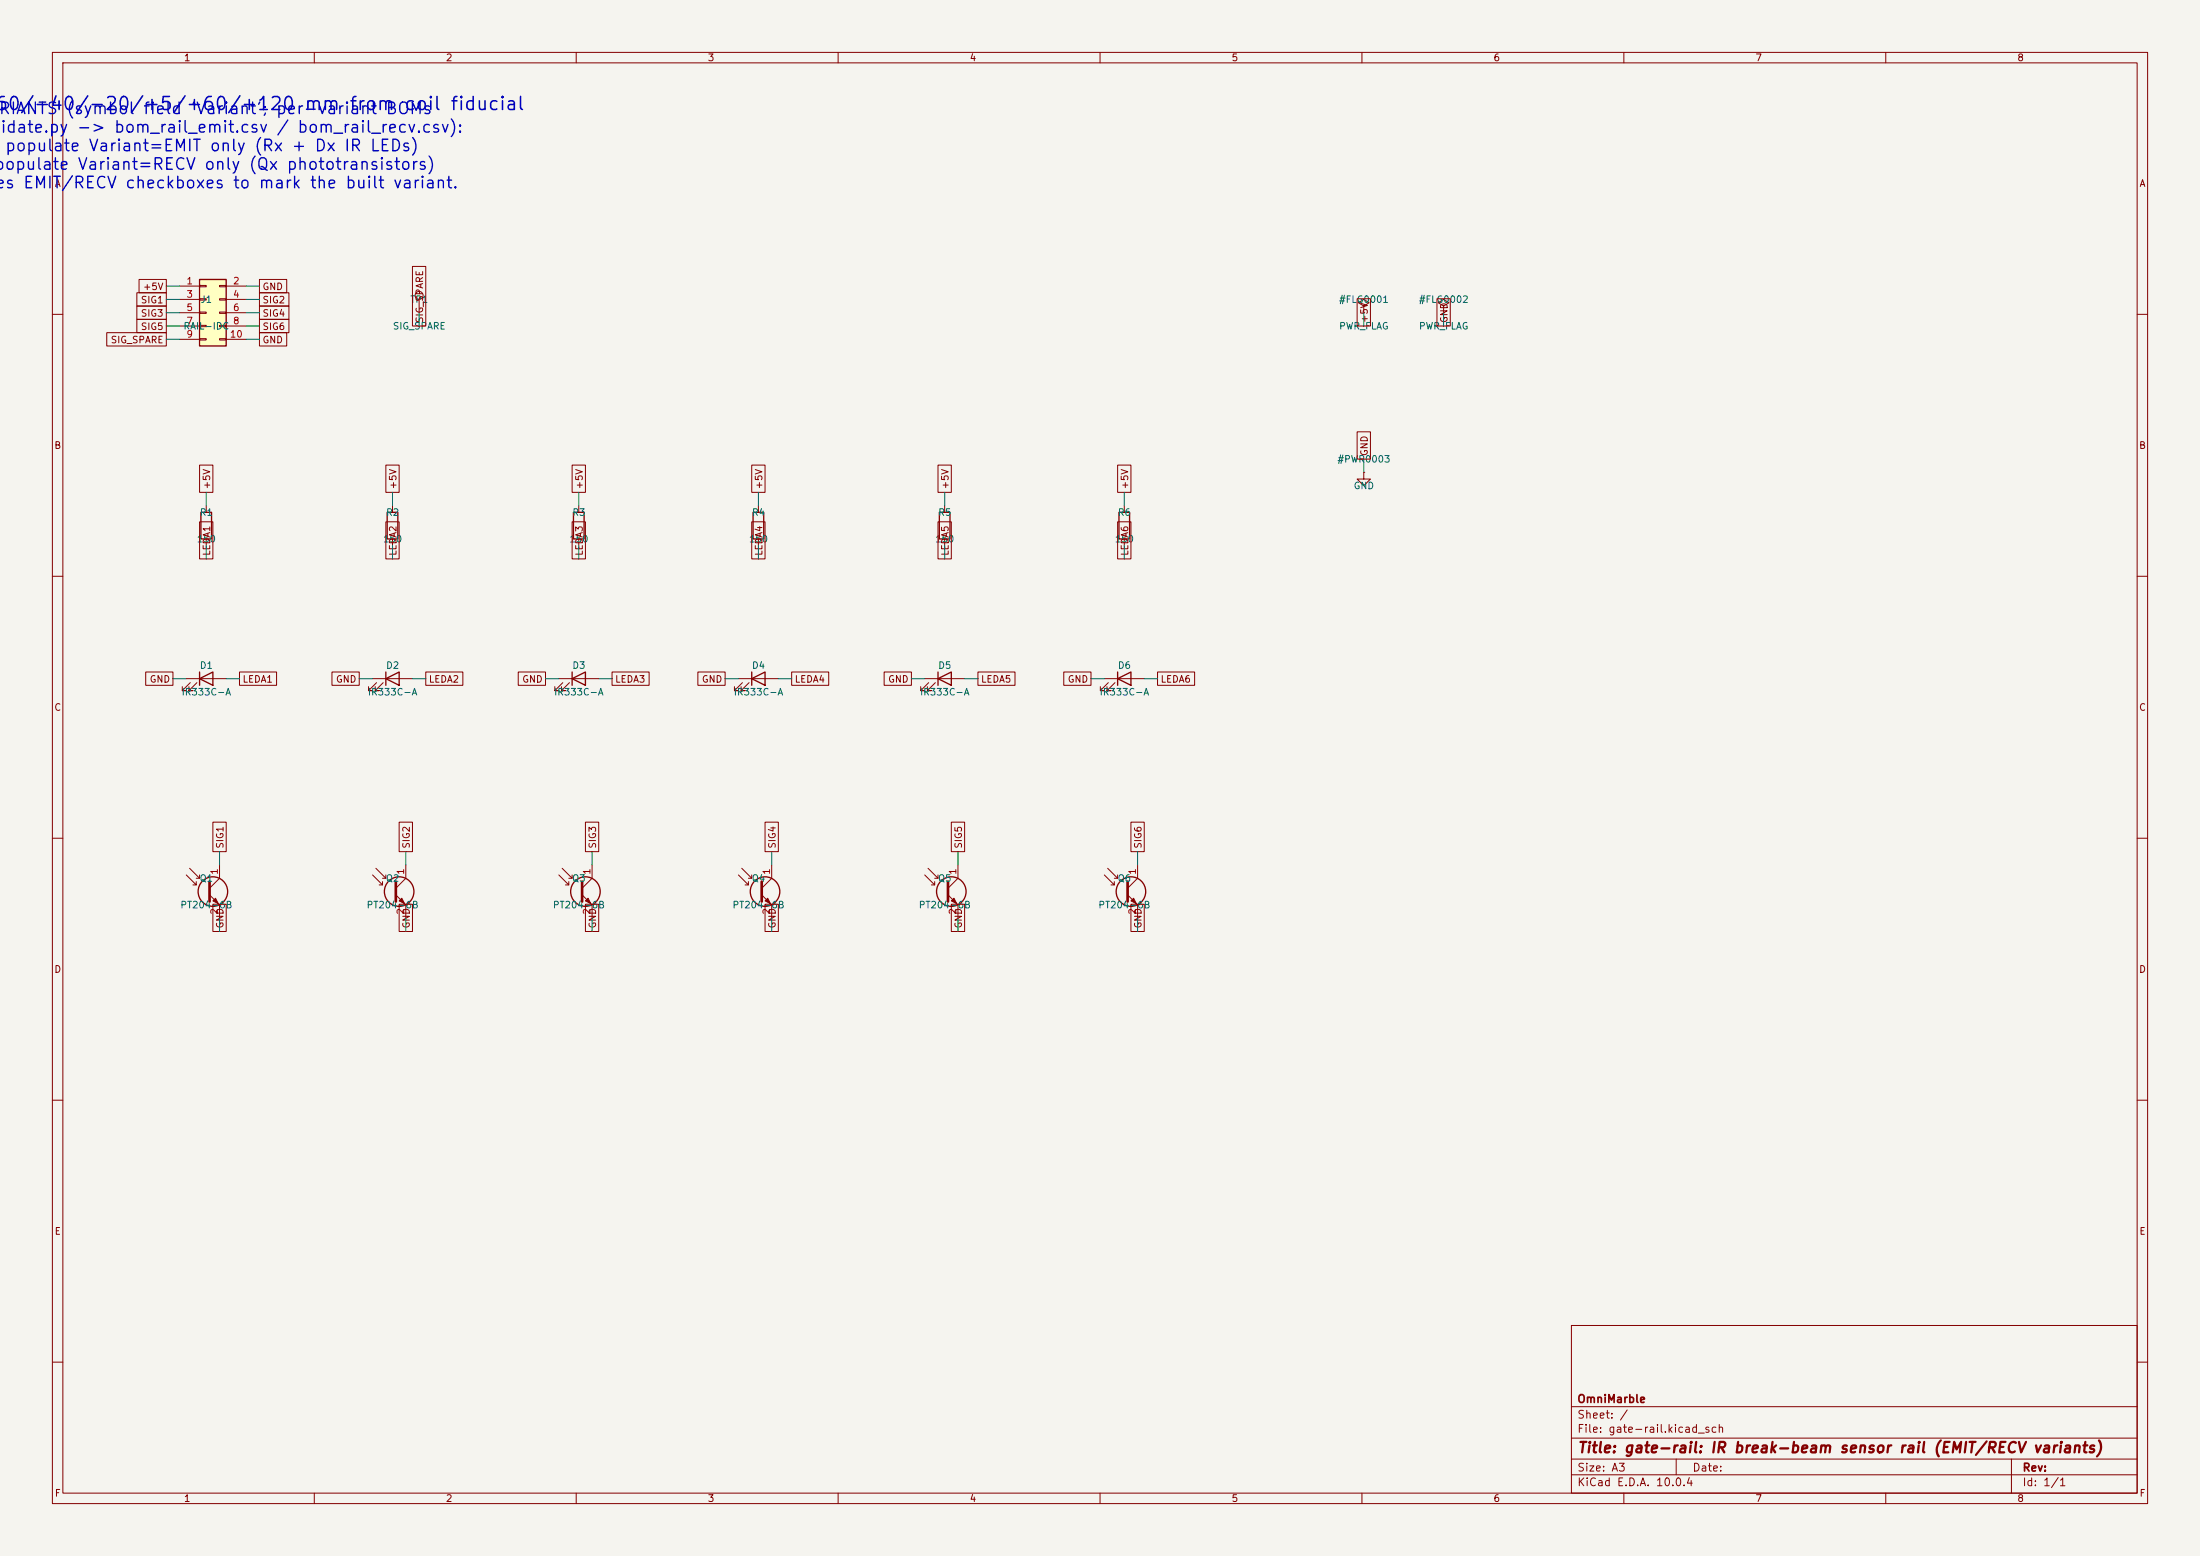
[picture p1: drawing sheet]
<svg xmlns="http://www.w3.org/2000/svg" width="420mm" height="297mm" viewBox="0 0 420 297" stroke-linecap="round" stroke-linejoin="round" font-family="sans-serif">
<path d="M0 0h420v297h-420z" fill="#f5f4ef" stroke="#f5f4ef" stroke-width=".19"/>
<g fill="none" stroke="#840000" stroke-width=".19">
<path d="M10 10h400v277h-400zM12 12h396v273h-396zM60 10v2M110 10v2M160 10v2M210 10v2M260 10v2M310 10v2M360 10v2M80 57.2v2.5M260.3 58.4l1.1-.6-1.1-.6-1 .6 1 .6v1.3M260.3 59.7h.1"/>
<path d="M275.6 58.4l1-.6-1-.6-1 .6 1 .6v1.3M275.6 59.7h.1M10 60h2M408 60h2M39.4 96.5v1.3M74.9 96.5v1.3M144.8 96.5v1.3M180.3 96.5v1.3M214.6 96.5v1.3M260.3 90.2v1.2h1.3l-1.3 1.3-1.2-1.3h1.2M260.3 90.2h.1M10 110h2"/>
<path d="M39.4 102.9v1.2M74.9 102.9v1.2M144.8 102.9v1.2M180.3 102.9v1.2M214.6 102.9v1.2M408 110h2M35.6 129.5h7.6M36.3 130.3l-1.5 1.5h.8h-.8v-.7M37.6 130.3l-1.5 1.5h.7h-.7v-.7M71.1 129.5h7.6M71.9 130.3l-1.5 1.5h.7h-.7v-.7M73.2 130.3l-1.6 1.5h.8h-.8v-.7"/>
<path d="M141 129.5h7.6M141.7 130.3l-1.5 1.5h.8h-.8v-.7M143 130.3l-1.5 1.5h.7h-.7v-.7M10 160h2M408 160h2M35.6 167l1.9 1.9v-.6M36.2 165.7l1.9 1.9v-.6M36.8 168.9h.7M37.5 167.6h.6M40 170.8l1.9 1.9v2.6M41.9 165.1v2.5l-1.9 1.9M106.7 167l1.9 1.9v-.6"/>
<path d="M107.3 165.7l1.9 1.9v-.6M107.9 168.9h.7M108.6 167.6h.6M111.1 170.8l1.9 1.9v2.6M113 165.1v2.5l-1.9 1.9M141 167l1.9 1.9v-.6M141.6 165.7l1.9 1.9v-.6M142.2 168.9h.7M142.9 167.6h.6M145.4 170.8l1.9 1.9v2.6M147.3 165.1v2.5l-1.9 1.9M210.8 167l1.9 1.9v-.6"/>
<path d="M211.5 165.7l1.9 1.9v-.6M212.1 168.9h.6M212.7 167.6h.7M215.3 170.8l1.9 1.9v2.6M217.2 165.1v2.5l-1.9 1.9M10 210h2M408 210h2M300 253h108v32h-108zM10 260h2M300 278.5h108M300 274.5h108M300 268.5h108"/>
<path d="M320 278.5v3M384 278.5v6.5M408 260h2M60 285v2M110 285v2M160 285v2M210 285v2M260 285v2M300 281.5h108M310 285v2M360 285v2"/>
<circle cx="80" cy="56.4" r=".76"/>
</g>
<g fill="none" stroke="#840000" stroke-width=".25">
<path d="M38.4 97.8h2v5.1h-2zM73.9 97.8h2v5.1h-2zM143.8 97.8h2v5.1h-2zM179.3 97.8h2.1v5.1h-2.1zM213.6 97.8h2v5.1h-2zM38.1 129.5l2.5-1.2v2.5zM38.1 128.3v2.5M73.7 129.5l2.5-1.2v2.5zM73.7 128.3v2.5M143.5 129.5l2.5-1.2v2.5zM143.5 128.3v2.5"/>
<circle cx="40.6" cy="170.2" r="2.82"/>
<circle cx="111.8" cy="170.2" r="2.82"/>
<circle cx="146" cy="170.2" r="2.82"/>
<circle cx="215.9" cy="170.2" r="2.82"/>
</g>
<path d="M40 168.3v3.8M111.1 168.3v3.8M145.4 168.3v3.8M215.3 168.3v3.8" fill="none" stroke="#840000" stroke-width=".51"/>
<g fill="#840000" stroke="#840000" stroke-width=".19">
<path d="M146 172l.6-.5 .5 1z"/>
<path d="M215.9 172l.5-.5 .5 1z"/>
<path d="M40.6 172l.5-.5 .6 1z"/>
<path d="M111.8 172l.5-.5 .5 1z"/>
</g>
<path d="M38.1 53.3h5.1v12.7h-5.1z" fill="#ffffc2"/>
<g fill="none" stroke="#840000" stroke-width=".25">
<path d="M38.1 53.3h5.1v12.7h-5.1zM109.5 97.8h2v5.1h-2zM109.2 129.5l2.6-1.2v2.5zM109.2 128.3v2.5M179.1 129.5l2.5-1.2v2.5zM179.1 128.3v2.5M213.4 129.5l2.5-1.2v2.5zM213.4 128.3v2.5"/>
<circle cx="76.2" cy="170.2" r="2.82"/>
<circle cx="181.6" cy="170.2" r="2.82"/>
</g>
<g fill="none" stroke="#840000" stroke-width=".19">
<path d="M26.1 58.4h5.6v2.6h-5.6zM26.1 55.9h5.6v2.5h-5.6zM26.5 53.3h5.2v2.6h-5.2zM34.3 54.6h3.8M34.3 57.2h3.8M34.3 59.7h3.8M38.1 54.5h1.3v.2h-1.3zM38.1 57h1.3v.3h-1.3zM38.1 59.6h1.3v.2h-1.3zM41.9 54.5h1.3v.2h-1.3zM41.9 57h1.3v.3h-1.3zM41.9 59.6h1.3v.2h-1.3z"/>
<path d="M43.2 54.6h3.8M43.2 57.2h3.8M43.2 59.7h3.8M49.5 55.9h5.7v2.5h-5.7zM49.5 53.3h5.2v2.6h-5.2zM49.5 58.4h5.7v2.6h-5.7zM78.7 50.9h2.6v11.3h-2.6zM259.1 57h2.5v5.2h-2.5zM274.3 57h2.6v5.2h-2.6zM20.4 63.5h11.3v2.5h-11.3zM26.1 61h5.6v2.5h-5.6zM34.3 62.2h3.8"/>
<path d="M34.3 64.8h3.8M38.1 62.1h1.3v.3h-1.3zM38.1 64.6h1.3v.3h-1.3zM41.9 62.1h1.3v.3h-1.3zM41.9 64.6h1.3v.3h-1.3zM43.2 62.2h3.8M43.2 64.8h3.8M49.5 63.5h5.2v2.5h-5.2zM49.5 61h5.7v2.5h-5.7zM38.1 99.6h2.5v7.1h-2.5zM38.1 88.8h2.5v5.2h-2.5zM73.7 99.6h2.5v7.1h-2.5z"/>
<path d="M73.7 88.8h2.5v5.2h-2.5zM109.2 99.6h2.6v7.1h-2.6zM109.2 88.8h2.6v5.2h-2.6zM110.5 96.5v1.3M143.5 88.8h2.6v5.2h-2.6zM143.5 99.6h2.6v7.1h-2.6zM179.1 99.6h2.5v7.1h-2.5zM179.1 88.8h2.5v5.2h-2.5zM213.4 99.6h2.5v7.1h-2.5zM213.4 88.8h2.5v5.2h-2.5zM259.1 82.4h2.5v5.2h-2.5zM110.5 102.9v1.2"/>
<path d="M27.8 128.3h5.2v2.5h-5.2zM45.7 128.3h7.1v2.5h-7.1zM63.4 128.3h5.2v2.5h-5.2zM81.3 128.3h7.1v2.5h-7.1zM98.9 128.3h5.2v2.5h-5.2zM106.7 129.5h7.6M107.4 130.3l-1.5 1.5h.8h-.8v-.7M108.7 130.3l-1.5 1.5h.7h-.7v-.7M116.8 128.3h7.1v2.5h-7.1zM133.2 128.3h5.2v2.5h-5.2zM151.1 128.3h7.1v2.5h-7.1zM168.8 128.3h5.2v2.5h-5.2z"/>
<path d="M176.5 129.5h7.6M177.3 130.3l-1.5 1.5h.7h-.7v-.7M178.6 130.3l-1.6 1.5h.8h-.8v-.7M186.7 128.3h7.1v2.5h-7.1zM203.1 128.3h5.2v2.5h-5.2zM210.8 129.5h7.6M211.6 130.3l-1.5 1.5h.7h-.7v-.7M212.9 130.3l-1.6 1.5h.8h-.8v-.7M221 128.3h7.1v2.5h-7.1zM40.6 156.9h2.6v5.7h-2.6zM76.2 156.9h2.5v5.7h-2.5zM111.8 156.9h2.5v5.7h-2.5z"/>
<path d="M146 156.9h2.6v5.7h-2.6zM181.6 156.9h2.6v5.7h-2.6zM215.9 156.9h2.5v5.7h-2.5zM40.6 172.6h2.6v5.2h-2.6zM71.1 167l1.9 1.9v-.6M71.8 165.7l1.9 1.9v-.6M72.4 168.9h.6M73 167.6h.7M75.6 170.8l1.9 1.9v2.6M76.2 172.6h2.5v5.2h-2.5zM77.5 165.1v2.5l-1.9 1.9M111.8 172.6h2.5v5.2h-2.5z"/>
<path d="M146 172.6h2.6v5.2h-2.6zM176.5 167l1.9 1.9v-.6M177.2 165.7l1.9 1.9v-.6M177.8 168.9h.6M178.4 167.6h.7M181 170.8l1.9 1.9v2.6M181.6 172.6h2.6v5.2h-2.6zM182.9 165.1v2.5l-1.9 1.9M215.9 172.6h2.5v5.2h-2.5z"/>
</g>
<path d="M75.6 168.3v3.8M181 168.3v3.8" fill="none" stroke="#840000" stroke-width=".51"/>
<g fill="#840000" stroke="#840000" stroke-width=".19">
<path d="M76.2 172l.5-.5 .5 1z"/>
<path d="M181.6 172l.5-.5 .5 1z"/>
</g>
<g fill="none" stroke="#009600" stroke-width=".19">
<path d="M31.7 59.7h2.6M31.7 57.2h2.6M31.7 54.6h2.6M47 59.7h2.5M47 57.2h2.5M47 54.6h2.5M80 59.7v2.5M260.3 59.7v2.5M275.6 59.7v2.5M31.7 64.8h2.6M31.7 62.2h2.6M47 64.8h2.5"/>
<path d="M47 62.2h2.5M39.4 94v2.5M74.9 94v2.5M110.5 94v2.5M144.8 94v2.5M180.3 94v2.5M214.6 94v2.5M260.3 87.6v2.6M39.4 104.1v2.6M74.9 104.1v2.6M110.5 104.1v2.6M144.8 104.1v2.6"/>
<path d="M180.3 104.1v2.6M214.6 104.1v2.6M33 129.5h2.6M43.2 129.5h2.5M68.6 129.5h2.5M78.7 129.5h2.6M104.1 129.5h2.6M114.3 129.5h2.5M138.4 129.5h2.6M148.6 129.5h2.5M174 129.5h2.5M184.1 129.5h2.6"/>
<path d="M208.3 129.5h2.5M218.4 129.5h2.6M41.9 162.6v2.5M41.9 175.3v2.5M77.5 162.6v2.5M77.5 175.3v2.5M113 162.6v2.5M113 175.3v2.5M147.3 162.6v2.5M147.3 175.3v2.5M182.9 162.6v2.5M182.9 175.3v2.5"/>
<path d="M217.2 162.6v2.5M217.2 175.3v2.5"/>
</g>
<text font-size="2.5" fill="#0000c2" x="1.3" y="21.7">0/-40/-20/+5/+60/+120 mm from coil fiducial</text>
<g font-size="2.2" fill="#0000c2">
<text x="-.4" y="22.3">RIANTS</text>
<text x="12.5" y="22.3">(symbol field 'Variant'; per-variant BOMs</text>
<text x="-.1" y="25.9">idate.py -&gt; bom_rail_emit.csv / bom_rail_recv.csv):</text>
<text x=".8" y="29.4">populate Variant=EMIT only (Rx + Dx IR LEDs)</text>
<text x=".7" y="33">opulate Variant=RECV only (Qx phototransistors)</text>
<text x=".8" y="36.5">s EMIT/RECV checkboxes to mark the built variant.</text>
</g>
<text font-size="2" fill="#840000" x="301" y="277.8">Title: gate-rail: IR break-beam sensor rail (EMIT/RECV variants)</text>
<g font-size="1.5" fill="#840000">
<text x="301" y="268.1">OmniMarble</text>
<text x="301" y="273.8">File: gate-rail.kicad_sch</text>
<text x="301" y="271.1">Sheet: /</text>
<text x="301" y="281.2">Size: A3</text>
<text x="323" y="281.2">Date:</text>
<text x="386" y="281.2">Rev:</text>
<text x="301" y="284">KiCad E.D.A. 10.0.4</text>
<text x="386" y="284">Id: 1/1</text>
</g>
<g font-size="1.3" fill="#840000">
<text x="35" y="12">1</text>
<text x="85" y="12">2</text>
<text x="135" y="12">3</text>
<text x="185" y="12">4</text>
<text x="235" y="12">5</text>
<text x="285" y="12">6</text>
<text x="335" y="12">7</text>
<text x="385" y="12">8</text>
<text x="10.3" y="36">A</text>
<text x="408.3" y="36">A</text>
<text x="26.8" y="58.2">SIG1</text>
<text x="27.2" y="55.7">+5V</text>
<text x="50" y="58.2">SIG2</text>
<text x="50" y="55.7">GND</text>
<text x="21" y="65.8">SIG_SPARE</text>
<text x="26.8" y="60.8">SIG3</text>
<text x="26.8" y="63.3">SIG5</text>
<text x="50" y="65.8">GND</text>
<text x="50" y="63.3">SIG6</text>
<text x="50" y="60.8">SIG4</text>
<text x="81.1" y="61.8" transform="rotate(-90 81.1 61.8)">SIG_SPARE</text>
<text x="261.4" y="61.8" transform="rotate(-90 261.4 61.8)">+5V</text>
<text x="276.7" y="61.8" transform="rotate(-90 276.7 61.8)">GND</text>
<text x="10.3" y="86">B</text>
<text x="261.4" y="87.2" transform="rotate(-90 261.4 87.2)">GND</text>
<text x="408.2" y="86">B</text>
<text x="40.4" y="93.5" transform="rotate(-90 40.4 93.5)">+5V</text>
<text x="76" y="93.5" transform="rotate(-90 76 93.5)">+5V</text>
<text x="111.6" y="93.5" transform="rotate(-90 111.6 93.5)">+5V</text>
<text x="145.8" y="93.5" transform="rotate(-90 145.8 93.5)">+5V</text>
<text x="181.4" y="93.5" transform="rotate(-90 181.4 93.5)">+5V</text>
<text x="215.7" y="93.5" transform="rotate(-90 215.7 93.5)">+5V</text>
<text x="40.4" y="106.2" transform="rotate(-90 40.4 106.2)">LEDA1</text>
<text x="76" y="106.2" transform="rotate(-90 76 106.2)">LEDA2</text>
<text x="111.6" y="106.2" transform="rotate(-90 111.6 106.2)">LEDA3</text>
<text x="145.8" y="106.2" transform="rotate(-90 145.8 106.2)">LEDA4</text>
<text x="181.4" y="106.2" transform="rotate(-90 181.4 106.2)">LEDA5</text>
<text x="215.7" y="106.2" transform="rotate(-90 215.7 106.2)">LEDA6</text>
<text x="28.5" y="130.6">GND</text>
<text x="46.2" y="130.6">LEDA1</text>
<text x="64" y="130.6">GND</text>
<text x="81.8" y="130.6">LEDA2</text>
<text x="99.6" y="130.6">GND</text>
<text x="117.3" y="130.6">LEDA3</text>
<text x="133.9" y="130.6">GND</text>
<text x="151.6" y="130.6">LEDA4</text>
<text x="169.4" y="130.6">GND</text>
<text x="187.2" y="130.6">LEDA5</text>
<text x="203.7" y="130.6">GND</text>
<text x="221.5" y="130.6">LEDA6</text>
<text x="10.3" y="136">C</text>
<text x="408.2" y="136">C</text>
<text x="43" y="162.1" transform="rotate(-90 43 162.1)">SIG1</text>
<text x="78.5" y="162.1" transform="rotate(-90 78.5 162.1)">SIG2</text>
<text x="114.1" y="162.1" transform="rotate(-90 114.1 162.1)">SIG3</text>
<text x="148.4" y="162.1" transform="rotate(-90 148.4 162.1)">SIG4</text>
<text x="183.9" y="162.1" transform="rotate(-90 183.9 162.1)">SIG5</text>
<text x="218.2" y="162.1" transform="rotate(-90 218.2 162.1)">SIG6</text>
<text x="43" y="177.3" transform="rotate(-90 43 177.3)">GND</text>
<text x="78.5" y="177.3" transform="rotate(-90 78.5 177.3)">GND</text>
<text x="114.1" y="177.3" transform="rotate(-90 114.1 177.3)">GND</text>
<text x="148.4" y="177.3" transform="rotate(-90 148.4 177.3)">GND</text>
<text x="183.9" y="177.3" transform="rotate(-90 183.9 177.3)">GND</text>
<text x="218.2" y="177.3" transform="rotate(-90 218.2 177.3)">GND</text>
<text x="10.3" y="186">D</text>
<text x="408.2" y="186">D</text>
<text x="10.3" y="236">E</text>
<text x="408.3" y="236">E</text>
<text x="10.3" y="286">F</text>
<text x="35" y="287">1</text>
<text x="85" y="287">2</text>
<text x="135" y="287">3</text>
<text x="185" y="287">4</text>
<text x="235" y="287">5</text>
<text x="285" y="287">6</text>
<text x="335" y="287">7</text>
<text x="385" y="287">8</text>
<text x="408.3" y="286">F</text>
</g>
<g font-size="1.3" fill="#a90000">
<text x="35.5" y="54.6">1</text>
<text x="35.5" y="57.1">3</text>
<text x="35.5" y="59.7">5</text>
<text x="44.4" y="54.6">2</text>
<text x="44.4" y="57.1">4</text>
<text x="44.4" y="59.7">6</text>
<text x="35.5" y="62.2">7</text>
<text x="35.5" y="64.7">9</text>
<text x="43.8" y="64.7">10</text>
<text x="44.4" y="62.2">8</text>
<text x="41.9" y="167.1" transform="rotate(-90 41.9 167.1)">1</text>
<text x="77.4" y="167.1" transform="rotate(-90 77.4 167.1)">1</text>
<text x="113" y="167.1" transform="rotate(-90 113 167.1)">1</text>
<text x="147.3" y="167.1" transform="rotate(-90 147.3 167.1)">1</text>
<text x="182.9" y="167.1" transform="rotate(-90 182.9 167.1)">1</text>
<text x="217.1" y="167.1" transform="rotate(-90 217.1 167.1)">1</text>
<text x="41.9" y="174.7" transform="rotate(-90 41.9 174.7)">2</text>
<text x="77.4" y="174.7" transform="rotate(-90 77.4 174.7)">2</text>
<text x="113" y="174.7" transform="rotate(-90 113 174.7)">2</text>
<text x="147.3" y="174.7" transform="rotate(-90 147.3 174.7)">2</text>
<text x="182.9" y="174.7" transform="rotate(-90 182.9 174.7)">2</text>
<text x="217.1" y="174.7" transform="rotate(-90 217.1 174.7)">2</text>
</g>
<g font-size="1.3" fill="#006464">
<text x="38.2" y="58.1">J1</text>
<text x="78.2" y="58.1">TP1</text>
<text x="255.5" y="58.1">#FLG0001</text>
<text x="270.7" y="58.1">#FLG0002</text>
<text x="34.9" y="63.2">RAIL-IDC</text>
<text x="74.9" y="63.2">SIG_SPARE</text>
<text x="255.5" y="63.2">PWR_FLAG</text>
<text x="270.8" y="63.2">PWR_FLAG</text>
<text x="255.2" y="88.6">#PWR0003</text>
<text x="258.3" y="93.7">GND</text>
<text x="38" y="98.8">R1</text>
<text x="73.6" y="98.8">R2</text>
<text x="109.1" y="98.8">R3</text>
<text x="143.4" y="98.8">R4</text>
<text x="179" y="98.8">R5</text>
<text x="213.3" y="98.8">R6</text>
<text x="37.5" y="103.8">150</text>
<text x="73" y="103.8">150</text>
<text x="108.6" y="103.8">150</text>
<text x="142.9" y="103.8">150</text>
<text x="178.4" y="103.8">150</text>
<text x="212.7" y="103.8">150</text>
<text x="38" y="128">D1</text>
<text x="73.6" y="128">D2</text>
<text x="109.1" y="128">D3</text>
<text x="143.4" y="128">D4</text>
<text x="179" y="128">D5</text>
<text x="213.3" y="128">D6</text>
<text x="34.6" y="133.1">IR333C-A</text>
<text x="70.1" y="133.1">IR333C-A</text>
<text x="105.7" y="133.1">IR333C-A</text>
<text x="140" y="133.1">IR333C-A</text>
<text x="175.5" y="133.1">IR333C-A</text>
<text x="209.8" y="133.1">IR333C-A</text>
<text x="34.3" y="173.7">PT204-6B</text>
<text x="38" y="168.6">Q1</text>
<text x="69.9" y="173.7">PT204-6B</text>
<text x="73.6" y="168.6">Q2</text>
<text x="105.4" y="173.7">PT204-6B</text>
<text x="109.1" y="168.6">Q3</text>
<text x="139.7" y="173.7">PT204-6B</text>
<text x="143.4" y="168.6">Q4</text>
<text x="175.3" y="173.7">PT204-6B</text>
<text x="179" y="168.6">Q5</text>
<text x="209.6" y="173.7">PT204-6B</text>
<text x="213.3" y="168.6">Q6</text>
</g>
</svg>
